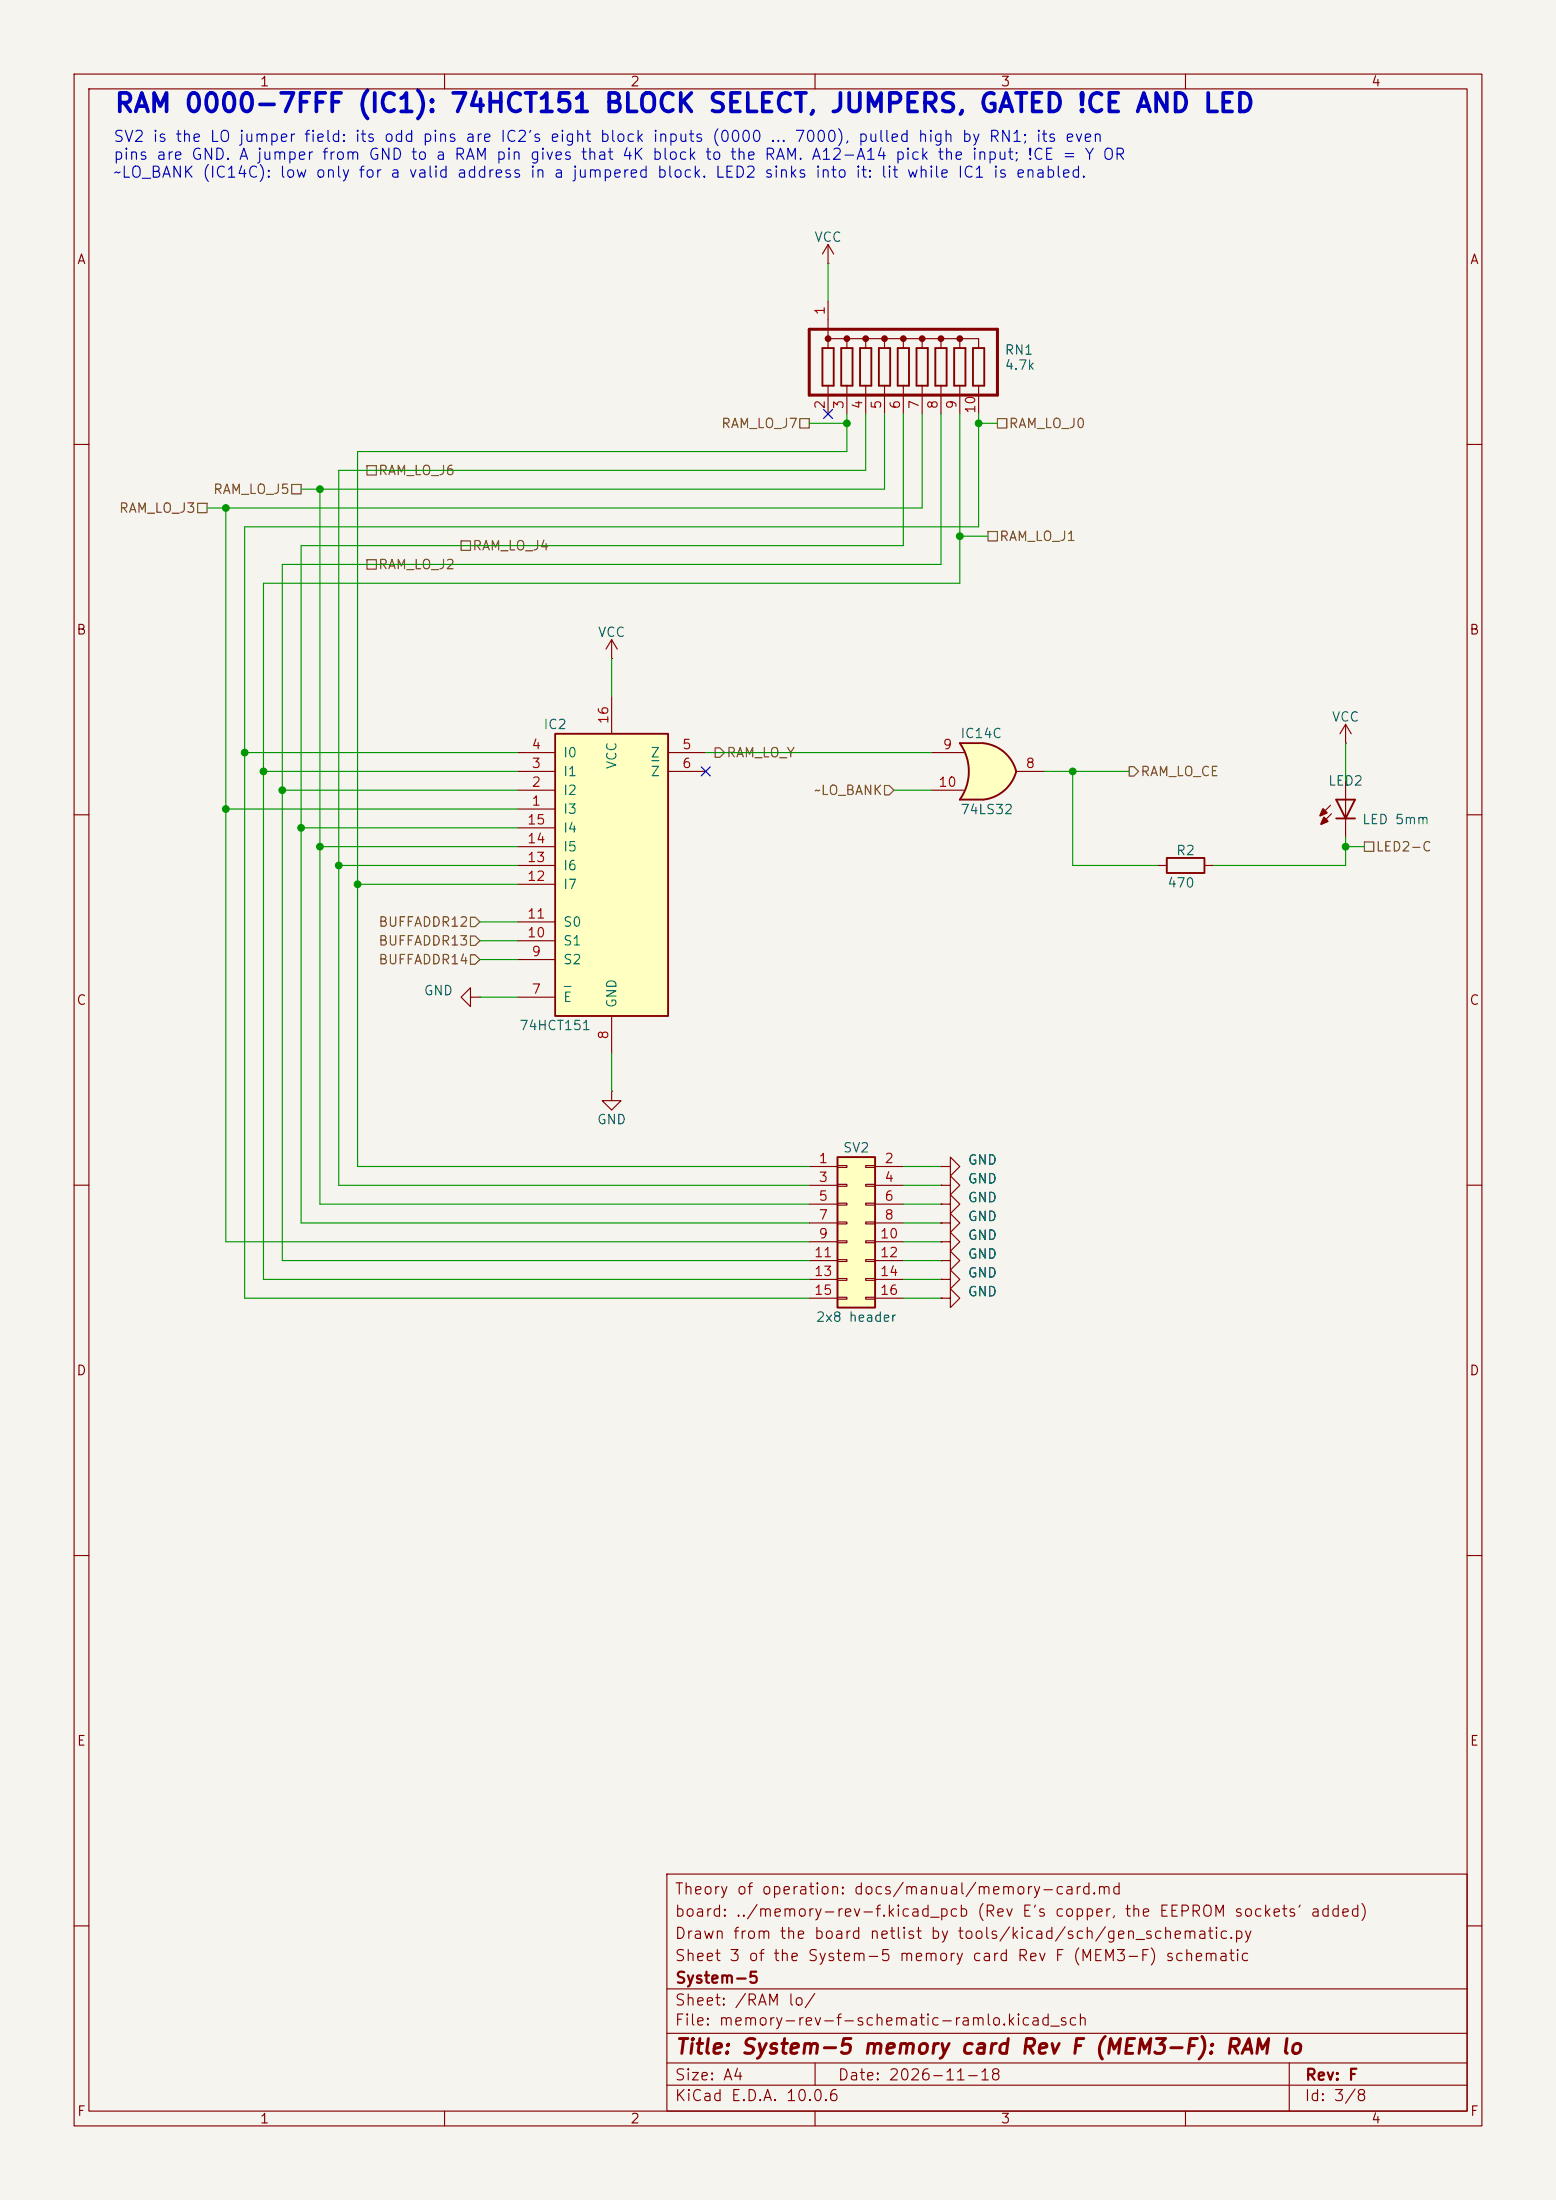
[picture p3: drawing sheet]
<svg xmlns="http://www.w3.org/2000/svg" width="210mm" height="297mm" viewBox="0 0 210 297" stroke-linecap="round" stroke-linejoin="round" font-family="sans-serif">
<path d="M0 0h210v297h-210z" fill="#f5f4ef" stroke="#f5f4ef" stroke-width=".13"/>
<g fill="none" stroke="#840000" stroke-width=".15">
<path d="M10 10h190v277h-190zM12 12h186v273h-186zM60 10v2M110 10v2M160 10v2M10 60h2M198 60h2M82.5 88.9h.1M82.5 86.4l-.7 1.2M82.5 86.4l.8 1.2M82.5 86.4v2.5M10 110h2"/>
<path d="M198 110h2M10 160h2M198 160h2M127 165.1h1.3v-1.3l1.2 1.3-1.2 1.3v-1.3M127 165.1h.1M127 160h1.3v-1.2l1.2 1.2-1.2 1.3v-1.3M127 160h.1M127 162.6h1.3v-1.3l1.2 1.3-1.2 1.2v-1.2M127 162.6h.1M127 167.6h1.3v-1.2l1.2 1.2-1.2 1.3v-1.3M127 167.6h.1M10 210h2"/>
<path d="M198 210h2M90 253h108v32h-108zM10 260h2M90 278.5h108M90 274.5h108M90 268.5h108M110 278.5v3M174 278.5v6.5M198 260h2M60 285v2M90 281.5h108M110 285v2"/>
<path d="M160 285v2"/>
</g>
<path d="M113 156.2h5.1v20.3h-5.1z" fill="#ffffc2"/>
<path d="M111 47h1.5v5.1h-1.5zM113.5 47h1.6v5.1h-1.6zM116.1 47h1.5v5.1h-1.5zM118.6 47h1.5v5.1h-1.5zM121.2 47h1.5v5.1h-1.5zM123.7 47h1.5v5.1h-1.5zM126.2 47h1.6v5.1h-1.6zM128.8 47h1.5v5.1h-1.5zM131.3 47h1.5v5.1h-1.5zM113 156.2h5.1v20.3h-5.1z" fill="none" stroke="#840000" stroke-width=".25"/>
<g fill="none" stroke="#840000" stroke-width=".15">
<path d="M111.8 35.6h.1M111.8 33v2.6M111.8 33l-.8 1.3M111.8 33l.7 1.3M111.8 40.6v6.4M111.8 52.1v3.8M111.8 45.7h20.3v1.3M114.3 45.7v1.3M114.3 52.1v3.8M116.8 45.7v1.3M116.8 52.1v3.8M119.4 45.7v1.3"/>
<path d="M119.4 52.1v3.8M121.9 45.7v1.3M121.9 52.1v3.8M124.5 45.7v1.3M124.5 52.1v3.8M127 45.7v1.3M127 52.1v3.8M129.5 45.7v1.3M129.5 52.1v3.8M132.1 52.1v3.8M63.5 134.6v-1.2l-1.3 1.2 1.3 1.3v-1.3h1.3M64.8 134.6h.1"/>
<path d="M82.5 147.3v1.3h1.3l-1.3 1.3-1.2-1.3h1.2M82.5 147.3h.1M109.2 157.5h3.8M113 157.4h1.3v.2h-1.3zM113 159.9h1.3v.2h-1.3zM116.8 157.4h1.3v.2h-1.3zM116.8 159.9h1.3v.2h-1.3zM118.1 157.5h3.8M109.2 160h3.8M109.2 162.6h3.8M109.2 165.1h3.8M109.2 167.6h3.8"/>
<path d="M109.2 170.2h3.8M109.2 172.7h3.8M109.2 175.3h3.8M113 162.4h1.3v.3h-1.3zM113 165h1.3v.2h-1.3zM113 167.5h1.3v.3h-1.3zM113 170.1h1.3v.2h-1.3zM113 172.6h1.3v.2h-1.3zM113 175.1h1.3v.3h-1.3zM116.8 162.4h1.3v.3h-1.3zM116.8 165h1.3v.2h-1.3zM116.8 167.5h1.3v.3h-1.3z"/>
<path d="M116.8 170.1h1.3v.2h-1.3zM116.8 172.6h1.3v.2h-1.3zM116.8 175.1h1.3v.3h-1.3zM118.1 160h3.8M118.1 162.6h3.8M118.1 165.1h3.8M118.1 167.6h3.8M118.1 170.2h3.8M118.1 172.7h3.8M118.1 175.3h3.8M127 175.3h1.3v-1.3l1.2 1.3-1.2 1.2v-1.2M127 175.3h.1"/>
<path d="M127 172.7h1.3v-1.2l1.2 1.2-1.2 1.3v-1.3M127 172.7h.1M127 170.2h1.3v-1.3l1.2 1.3-1.2 1.3v-1.3M127 170.2h.1"/>
</g>
<g fill="none" stroke="#840000" stroke-width=".41">
<path d="M109.2 44.5h25.4v8.8h-25.4z"/>
<circle cx="111.8" cy="45.7" r=".25"/>
<circle cx="114.3" cy="45.7" r=".25"/>
<circle cx="116.8" cy="45.7" r=".25"/>
<circle cx="119.4" cy="45.7" r=".25"/>
<circle cx="121.9" cy="45.7" r=".25"/>
<circle cx="124.5" cy="45.7" r=".25"/>
<circle cx="127" cy="45.7" r=".25"/>
<circle cx="129.5" cy="45.7" r=".25"/>
</g>
<path d="M74.9 99.1h15.3v38.1h-15.3z" fill="#ffffc2"/>
<path d="M74.9 99.1h15.3v38.1h-15.3zM157.5 115.8h5.1v2.1h-5.1z" fill="none" stroke="#840000" stroke-width=".25"/>
<g fill="none" stroke="#840000" stroke-width=".15">
<path d="M82.5 94v5.1M69.8 109.2h5.1M69.8 106.7h5.1M69.8 104.1h5.1M69.8 101.6h5.1M69.8 119.4h5.1M69.8 116.8h5.1M69.8 114.3h5.1M69.8 111.8h5.1M90.2 104.1h5M90.2 101.6h5M156.2 116.8h1.3"/>
<path d="M162.6 116.8h1.2M69.8 134.6h5.1M69.8 129.5h5.1M69.8 127h5.1M69.8 124.5h5.1M82.5 137.2v5"/>
</g>
<path d="M88 102.7h.9M76.2 133.2h.9" fill="none" stroke="#006464" stroke-width=".15"/>
<path d="M129.5 100.3h3.2M129.5 108h3.2" fill="none" stroke="#ffffc2" stroke-width=".13"/>
<g fill="#ffffc2" stroke="#ffffc2" stroke-width=".13">
<path d="M132.1 102.8l5.1 1.3a5.2 5.2 0 0 1-4.5 3.9z"/>
<path d="M132.7 100.3a5.1 5.1 0 0 1 4.5 3.8l-5 1.3z"/>
</g>
<path d="M129.5 100.3h3.2v7.7h-3.2a6.7 6.7 0 0 0 0-7.7z" fill="#ffffc2"/>
<path d="M132.7 100.3h-3.2a6.6 6.6 0 0 1 0 7.7h3.2M132.7 100.3a5.2 5.2 0 0 1 4.5 3.8 5.2 5.2 0 0 1-4.5 3.9M180.3 108h2.6l-1.3 2.5zM180.3 110.5h2.6" fill="none" stroke="#840000" stroke-width=".25"/>
<g fill="none" stroke="#840000" stroke-width=".15">
<path d="M181.6 97.8l-.8 1.3M181.6 97.8l.8 1.3M181.6 97.8v2.5M125.7 101.6h4.3M125.7 106.7h4.3M137.2 104.1h3.8M179.6 108.7l-1.4 1.4M179.7 109.9l-1.4 1.4M181.6 100.3h.1M181.6 105.4v7.6M127 157.5h1.3v-1.3l1.2 1.3-1.2 1.3v-1.3M127 157.5h.1"/>
<path d="M127 170.2h.1M127 172.7h.1M127 175.3h.1M127 167.6h.1M127 162.6h.1M127 160h.1M127 165.1h.1"/>
</g>
<g fill="#840000" stroke="#840000" stroke-width=".25">
<path d="M178.6 109.2l.5 .5-.9 .4z"/>
<path d="M178.7 110.4l.5 .5-.9 .4z"/>
</g>
<g fill="none" stroke="#725600" stroke-width=".15">
<path d="M107.9 56.5h1.3v1.3h-1.3zM134.6 56.5h1.3v1.3h-1.3zM26.7 67.9h1.2v1.3h-1.2zM39.4 65.4h1.2v1.3h-1.2zM49.5 62.9h1.3v1.2h-1.3zM49.5 75.6h1.3v1.2h-1.3zM62.2 73h1.3v1.3h-1.3zM133.3 71.8h1.3v1.2h-1.3zM96.5 101h.7l.6 .6-.6 .6h-.7zM119.4 106h.6l.6 .7-.6 .6h-.6zM152.4 103.5h.6l.7 .6-.7 .7h-.6zM184.1 113.7h1.3v1.2h-1.3z"/>
<path d="M63.5 123.8h.6l.7 .7-.7 .6h-.6zM63.5 126.4h.6l.7 .6-.7 .6h-.6zM63.5 128.9h.6l.7 .6-.7 .7h-.6z"/>
</g>
<g fill="none" stroke="#009600" stroke-width=".15">
<path d="M111.8 35.6v5M109.2 57.2h5.1M114.3 55.9v5.1h-66v96.5h60.9M116.8 55.9v7.6h-71.1v96.5h63.5M119.4 55.9v10.1h-78.8M121.9 55.9v17.8h-81.3v91.4h68.6M124.5 55.9v12.7h-96.6M127 55.9v20.3h-88.9v94h71.1M129.5 55.9v22.8h-93.9v94h73.6M132.1 57.2h2.5M132.1 55.9v15.2h-99.1v104.2h76.2M30.5 68.6v99h78.7"/>
<path d="M43.2 66v96.6h66M129.5 72.4h3.8M82.5 88.9v5.1M30.5 109.2h39.3M33 101.6h36.8M35.6 104.1h34.2M38.1 106.7h31.7M40.6 111.8h29.2M43.2 114.3h26.6M45.7 116.8h24.1M48.3 119.4h21.5M95.2 101.6h30.5"/>
<path d="M120.6 106.7h5.1M141 104.1h11.4M144.8 104.1v12.7h11.4M181.6 100.3v5.1M181.6 113v3.8h-17.8M181.6 114.3h2.5M64.8 127h5M64.8 129.5h5M64.8 124.5h5M64.8 134.6h5M82.5 142.2v5.1M121.9 157.5h5.1"/>
<path d="M121.9 167.6h5.1M121.9 160h5.1M121.9 175.3h5.1M121.9 172.7h5.1M121.9 170.2h5.1M121.9 165.1h5.1M121.9 162.6h5.1"/>
</g>
<path d="M111.2 55.3l1.2 1.2M112.4 55.3l-1.2 1.2M94.6 103.5l1.3 1.2M95.9 103.5l-1.3 1.2" fill="none" stroke="#000084" stroke-width=".15"/>
<g fill="#009600" stroke="#009600" stroke-width=".13">
<circle cx="38.1" cy="106.7" r=".46"/>
<circle cx="40.6" cy="111.8" r=".46"/>
<circle cx="43.2" cy="114.3" r=".46"/>
<circle cx="30.5" cy="68.6" r=".46"/>
<circle cx="43.2" cy="66" r=".46"/>
<circle cx="33" cy="101.6" r=".46"/>
<circle cx="114.3" cy="57.2" r=".46"/>
<circle cx="129.5" cy="72.4" r=".46"/>
<circle cx="181.6" cy="114.3" r=".46"/>
<circle cx="132.1" cy="57.2" r=".46"/>
<circle cx="144.8" cy="104.1" r=".46"/>
<circle cx="35.6" cy="104.1" r=".46"/>
<circle cx="30.5" cy="109.2" r=".46"/>
<circle cx="45.7" cy="116.8" r=".46"/>
<circle cx="48.3" cy="119.4" r=".46"/>
</g>
<text font-size="2.5" fill="#0000c2" x="15.3" y="15.8">RAM 0000-7FFF (IC1): 74HCT151 BLOCK SELECT, JUMPERS, GATED !CE AND LED</text>
<text font-size="2" fill="#840000" x="91" y="277.8">Title: System-5 memory card Rev F (MEM3-F): RAM lo</text>
<g font-size="1.5" fill="#0000c2">
<text x="15.2" y="19.5">SV2 is the LO jumper field: its odd pins are IC2's eight block inputs (0000 ... 7000), pulled high by RN1; its even</text>
<text x="15.2" y="22">pins are GND. A jumper from GND to a RAM pin gives that 4K block to the RAM. A12-A14 pick the input; !CE = Y OR</text>
<text x="15.2" y="24.4">~LO_BANK (IC14C): low only for a valid address in a jumpered block. LED2 sinks into it: lit while IC1 is enabled.</text>
</g>
<g font-size="1.5" fill="#840000">
<text x="91" y="256.1">Theory of operation: docs/manual/memory-card.md</text>
<text x="91" y="262.1">Drawn from the board netlist by tools/kicad/sch/gen_schematic.py</text>
<text x="91" y="259.1">board: ../memory-rev-f.kicad_pcb (Rev E's copper, the EEPROM sockets' added)</text>
<text x="91" y="265.1">Sheet 3 of the System-5 memory card Rev F (MEM3-F) schematic</text>
<text x="91.1" y="268.1">System-5</text>
<text x="91" y="273.8">File: memory-rev-f-schematic-ramlo.kicad_sch</text>
<text x="91" y="271.1">Sheet: /RAM lo/</text>
<text x="91" y="281.2">Size: A4</text>
<text x="113" y="281.2">Date: 2026-11-18</text>
<text x="176.1" y="281.2">Rev: F</text>
<text x="91" y="284">KiCad E.D.A. 10.0.6</text>
<text x="176" y="284">Id: 3/8</text>
</g>
<g font-size="1.3" fill="#840000">
<text x="35" y="12">1</text>
<text x="85" y="12">2</text>
<text x="135" y="12">3</text>
<text x="185" y="12">4</text>
<text x="10.3" y="36">A</text>
<text x="198.3" y="36">A</text>
<text x="10.2" y="86">B</text>
<text x="198.2" y="86">B</text>
<text x="10.2" y="136">C</text>
<text x="198.2" y="136">C</text>
<text x="10.2" y="186">D</text>
<text x="198.2" y="186">D</text>
<text x="10.3" y="236">E</text>
<text x="198.3" y="236">E</text>
<text x="10.3" y="286">F</text>
<text x="35" y="287">1</text>
<text x="85" y="287">2</text>
<text x="135" y="287">3</text>
<text x="185" y="287">4</text>
<text x="198.3" y="286">F</text>
</g>
<g font-size="1.3" fill="#006464">
<text x="109.8" y="33">VCC</text>
<text x="135.5" y="48.2">RN1</text>
<text x="135.5" y="50.2">4.7k</text>
<text x="80.6" y="86.3">VCC</text>
<text x="73.3" y="98.8">IC2</text>
<text x="129.5" y="100">IC14C</text>
<text x="179.7" y="97.7">VCC</text>
<text x="75.9" y="107.6">I2</text>
<text x="75.9" y="105.1">I1</text>
<text x="75.9" y="102.6">I0</text>
<text x="83.5" y="103.9" transform="rotate(-90 83.5 103.9)">VCC</text>
<text x="87.7" y="102.6">Z</text>
<text x="87.7" y="105.1">Z</text>
<text x="179.2" y="106.4">LED2</text>
<text x="75.9" y="110.2">I3</text>
<text x="75.9" y="112.7">I4</text>
<text x="129.5" y="110.2">74LS32</text>
<text x="183.8" y="111.6">LED 5mm</text>
<text x="75.9" y="117.8">I6</text>
<text x="75.9" y="115.3">I5</text>
<text x="158.7" y="115.8">R2</text>
<text x="75.9" y="125.4">S0</text>
<text x="75.9" y="120.3">I7</text>
<text x="157.5" y="120.1">470</text>
<text x="75.9" y="130.5">S2</text>
<text x="75.9" y="128">S1</text>
<text x="57.1" y="134.7">GND</text>
<text x="75.9" y="135.6">E</text>
<text x="83.5" y="136.2" transform="rotate(-90 83.5 136.2)">GND</text>
<text x="70" y="139.4">74HCT151</text>
<text x="80.5" y="152.1">GND</text>
<text x="113.7" y="155.9">SV2</text>
<text x="130.5" y="160.1">GND</text>
<text x="130.5" y="157.5">GND</text>
<text x="130.5" y="165.2">GND</text>
<text x="130.5" y="162.6">GND</text>
<text x="130.5" y="167.7">GND</text>
<text x="130.5" y="172.8">GND</text>
<text x="130.5" y="170.2">GND</text>
<text x="110" y="178.8">2x8 header</text>
<text x="130.5" y="175.3">GND</text>
</g>
<g font-size="1.3" fill="#a90000">
<text x="111.6" y="42.6" transform="rotate(-90 111.6 42.6)">1</text>
<text x="111.6" y="55.3" transform="rotate(-90 111.6 55.3)">2</text>
<text x="114.2" y="55.3" transform="rotate(-90 114.2 55.3)">3</text>
<text x="116.7" y="55.3" transform="rotate(-90 116.7 55.3)">4</text>
<text x="119.2" y="55.3" transform="rotate(-90 119.2 55.3)">5</text>
<text x="121.8" y="55.3" transform="rotate(-90 121.8 55.3)">6</text>
<text x="124.3" y="55.3" transform="rotate(-90 124.3 55.3)">7</text>
<text x="126.9" y="55.3" transform="rotate(-90 126.9 55.3)">8</text>
<text x="129.4" y="55.3" transform="rotate(-90 129.4 55.3)">9</text>
<text x="131.9" y="55.9" transform="rotate(-90 131.9 55.9)">10</text>
<text x="71.7" y="101.5">4</text>
<text x="82.4" y="97.9" transform="rotate(-90 82.4 97.9)">16</text>
<text x="92" y="101.5">5</text>
<text x="127.2" y="101.5">9</text>
<text x="71.7" y="106.5">2</text>
<text x="71.7" y="104">3</text>
<text x="92" y="104">6</text>
<text x="126.6" y="106.5">10</text>
<text x="138.3" y="104">8</text>
<text x="71.1" y="111.6">15</text>
<text x="71.7" y="109.1">1</text>
<text x="71.1" y="119.2">12</text>
<text x="71.1" y="116.7">13</text>
<text x="71.1" y="114.2">14</text>
<text x="71.1" y="124.3">11</text>
<text x="71.1" y="126.9">10</text>
<text x="71.7" y="129.4">9</text>
<text x="71.7" y="134.5">7</text>
<text x="82.4" y="140.4" transform="rotate(-90 82.4 140.4)">8</text>
<text x="110.4" y="157.3">1</text>
<text x="110.4" y="159.9">3</text>
<text x="119.3" y="157.3">2</text>
<text x="119.3" y="159.9">4</text>
<text x="110.4" y="162.4">5</text>
<text x="110.4" y="165">7</text>
<text x="110.4" y="167.5">9</text>
<text x="118.7" y="167.5">10</text>
<text x="119.3" y="162.4">6</text>
<text x="119.3" y="165">8</text>
<text x="109.8" y="170">11</text>
<text x="109.8" y="172.6">13</text>
<text x="118.7" y="170">12</text>
<text x="118.7" y="172.6">14</text>
<text x="109.8" y="175.1">15</text>
<text x="118.7" y="175.1">16</text>
</g>
<g font-size="1.3" fill="#725600">
<text x="97.3" y="58.1">RAM_LO_J7</text>
<text x="136.1" y="58.1">RAM_LO_J0</text>
<text x="51" y="64.5">RAM_LO_J6</text>
<text x="16" y="69.5">RAM_LO_J3</text>
<text x="28.7" y="67">RAM_LO_J5</text>
<text x="51" y="77.2">RAM_LO_J2</text>
<text x="63.7" y="74.6">RAM_LO_J4</text>
<text x="134.8" y="73.4">RAM_LO_J1</text>
<text x="98" y="102.6">RAM_LO_Y</text>
<text x="109.8" y="107.6">~LO_BANK</text>
<text x="153.8" y="105.1">RAM_LO_CE</text>
<text x="185.6" y="115.3">LED2-C</text>
<text x="51" y="125.4">BUFFADDR12</text>
<text x="51" y="128">BUFFADDR13</text>
<text x="51" y="130.5">BUFFADDR14</text>
</g>
</svg>
